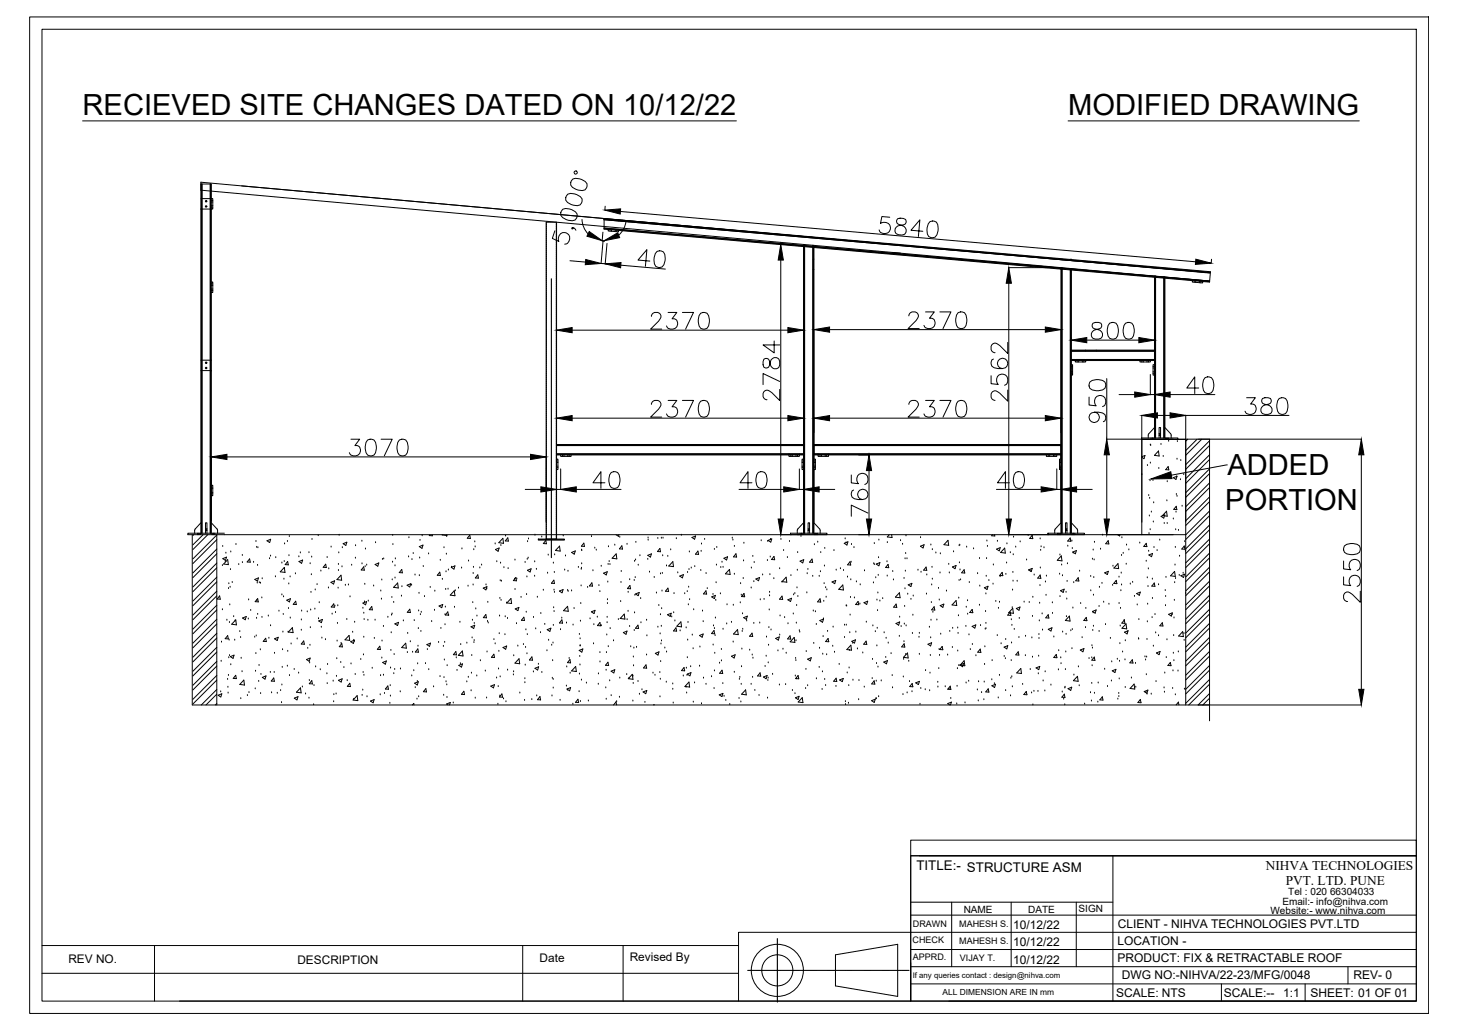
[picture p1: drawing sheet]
<svg xmlns="http://www.w3.org/2000/svg" width="841mm" height="594mm" viewBox="0 0 841 594" stroke-linecap="round" stroke-linejoin="round" font-family="sans-serif">
<!-- layer: 0 -->
<g fill="none" stroke="#000" stroke-width=".58">
<path d="M17 10h807v575h-807zM24 17h793v560h-793zM48 70h377M616 70h168M116 110l403 36M116 106h5M116 115v-10l582 52v6l-350-31v-6M116 106v202M121 106h1v9h1v6h-1M121 106v202M122 106v202M122 116h1"/>
<path d="M122 119h1M139 107l559 50M327 112a7 7 0 0 1 9 3 3 3 0 0 1-3 4 8 8 0 0 1-7-4v-1zM330 103a7 7 0 0 1 9 3 3 3 0 0 1-3 4 8 8 0 0 1-7-3v-2zM349 119v2M116 121v-6h6v6M116 121h6M116 121v187M122 121v187M320 133l-1 5 3 1a3 3 0 0 1 2-5 3 3 0 0 1 5 3 3 3 0 0 1-3 4M325 121a7 7 0 0 1 8 2 3 3 0 0 1-3 4 8 8 0 0 1-7-3l1-2zM330 131l1 1h-1a1.8 1.8 0 0 1 2 1"/>
<path d="M336 127l1 4 2 4M348 134l-1 5h1M348 139l-1 13h2l1-12M348 127l15 1M348 127l350 30M348 126l350 31M348 126l15 1M348 126v1M348 132l350 30M348 139h.1M351 132v1l6 1v-1M352 132v1"/>
<path d="M353 133h.1M355 133v1M356 133v1M356 132h-8l350 30M358 122l332 29M361 128l-1 4-3 4M513 125h-4l-1 4a3 3 0 0 1 5 0 3 3 0 0 1-1 5 3 3 0 0 1-5-1M518 126a1.9 1.9 0 0 0 0 3 4 4 0 0 1 5 5 3 3 0 0 1-4 2 3 3 0 0 1-3-4 4 4 0 0 1 5-2 1.9 1.9 0 0 0 1-3l-1-1zM532 133h-7l6-6-1 9M536 128a3 3 0 0 1 5 2 8 8 0 0 1-2 7 3 3 0 0 1-4-2 8 8 0 0 1 1-7zM329 150l9 1M358 153l26 2"/>
<path d="M375 151l-7-1 5-6-1 10M379 145a3 3 0 0 1 4 2 8 8 0 0 1-1 7 3 3 0 0 1-5-2 8 8 0 0 1 2-7zM450 141h6M450 150v149M463 141v167M464 141v167M469 141v167M469 142v166M470 142v166M515 146l183 16M582 154h23M612 149v1"/>
<path d="M612 154v154M613 149v1M613 154v154M617 149v1M617 155v153M618 155v153M618 149v1M666 159v94M667 159v94M671 160v93M672 160v93M699 150v2"/>
<path d="M122 163h1v6h-1M122 165h1M122 164h1M122 168h1M122 167h1M534 180h5l-3 4a3 3 0 0 1 3 3 3 3 0 0 1-4 3l-1-1-1-1M542 180h7l-5 10M582 163v136M688 162v1h6v-1M689 162v1M690 162v1M692 162v1"/>
<path d="M693 162v1M321 190v111M330 190h124M376 182l1-1 2-1a2.3 2.3 0 0 1 2 4l-6 6h7M385 180h5l-2 4a3 3 0 0 1 3 3 3 3 0 0 1-4 3l-2-1-1-1M394 180h6l-5 10M404 181a3 3 0 0 1 5 1 8 8 0 0 1-1 7 3 3 0 0 1-5-1 8 8 0 0 1 1-7zM447 197v7l-7-5h10M479 190h124M524 182l1-2h3a2.3 2.3 0 0 1 1 4l-5 6h6M553 180a3 3 0 0 1 4 2 8 8 0 0 1-1 7 3 3 0 0 1-4-1 8 8 0 0 1 1-8zM581 197v7l-4-5a3 3 0 0 0-4-1l-1 2v2l1 1h1"/>
<path d="M627 196h30M630 186a2.1 2.1 0 0 0 1 4 4 4 0 0 1 5 4 3 3 0 0 1-4 2 3 3 0 0 1-2-4 4 4 0 0 1 4-2 2.1 2.1 0 0 0 1-4h-1zM640 186a3 3 0 0 1 5 2 8 8 0 0 1-1 7 3 3 0 0 1-5-1 8 8 0 0 1 1-8zM649 186a3 3 0 0 1 5 2 8 8 0 0 1-1 7 3 3 0 0 1-5-1 8 8 0 0 1 1-8zM116 208h6M116 214h6M441 207a4 4 0 0 0 1 5 5 5 0 0 0 3-4 2.7 2.7 0 0 1 3-2 2.7 2.7 0 0 1 2 3v1a2.8 2.8 0 0 1-3 3 2.8 2.8 0 0 1-3-3v-2a1.9 1.9 0 0 0-3-1zM572 217v4l4 1a3 3 0 0 1 0-5 3 3 0 0 1 5 0 3 3 0 0 1-2 5M573 207a2.8 2.8 0 0 0-1 4 7 7 0 0 0 9 0 3 3 0 0 0-1-4 3 3 0 0 0-5 2 3 3 0 0 0 3 4M618 208h2v1h6v-1h40M618 210h1v6h-1M618 202h48"/>
<path d="M618 207h48M618 203h48M618 208h48M618 212h1M618 211h1M618 215h1M618 214h1M620 208h6M621 208v1M622 208v1M624 208v1M625 208v1"/>
<path d="M638 218v35h39M658 208v1h6v-1M659 208v1M662 208v1M664 216v12h2M665 212h1M665 211h1M665 215h1M665 214h1M666 210h-1v6h1M695 218a3 3 0 0 1 5 1 8 8 0 0 1-1 8 3 3 0 0 1-5-2 8 8 0 0 1 1-7zM376 233l1-2h2a2.4 2.4 0 0 1 2 4l-6 6h7"/>
<path d="M385 231h5l-2 4a3 3 0 0 1 3 3 3 3 0 0 1-4 3l-2-1-1-1M394 231h6l-5 10M404 231a3 3 0 0 1 5 2 8 8 0 0 1-1 7 3 3 0 0 1-5-1 8 8 0 0 1 1-8zM450 225v6l-5-5a2.9 2.9 0 0 0-4 0l-1 3 1 1 1 1M450 220l-10-5v7M524 233l1-2h3a2.4 2.4 0 0 1 1 4l-5 6h6M534 231h5l-3 4a3 3 0 0 1 3 3 3 3 0 0 1-4 3l-1-1-1-1M542 231h7l-5 10M553 231a3 3 0 0 1 4 2 8 8 0 0 1-1 7 3 3 0 0 1-4-1 8 8 0 0 1 1-8zM581 225v6l-4-4a3 3 0 0 0-4-1l-1 1v2l1 1 1 1M628 229v5h4a3 3 0 0 1 0-5 3 3 0 0 1 5 1 3 3 0 0 1-1 5M629 220a7 7 0 0 1 8 0 3 3 0 0 1-1 5 8 8 0 0 1-7-1l-1-1z"/>
<path d="M631 238a3 3 0 0 1 3 4 3 3 0 0 1-5 1 3 3 0 0 1 1-5 9 9 0 0 1 7 1 2.8 2.8 0 0 1-1 4M646 228h9M659 240v61M668 240h7M675 228h26M691 224h-6l4-7v10M719 229h5l-3 4a3 3 0 0 1 4 4 3 3 0 0 1-5 2h-1l-1-2M728 230a1.9 1.9 0 0 0 1 3 4 4 0 0 1 5 4 3 3 0 0 1-4 2 3 3 0 0 1-3-3 4 4 0 0 1 5-3 1.9 1.9 0 0 0 1-3l-2-1zM738 230a3 3 0 0 1 4 1 8 8 0 0 1 0 8 3 3 0 0 1-5-2 8 8 0 0 1 1-7zM744 240h-60v167M202 253h5l-2 4a3 3 0 0 1 3 4 3 3 0 0 1-4 2l-2-1v-1M212 254a3 3 0 0 1 5 1 8 8 0 0 1-1 7 3 3 0 0 1-5-1 8 8 0 0 1 1-7z"/>
<path d="M220 253h6l-4 10M230 254a3 3 0 0 1 5 1 8 8 0 0 1-1 7 3 3 0 0 1-5-1 8 8 0 0 1 1-7zM321 256h142M321 257h142M330 241h124M470 256h142M470 257h142M479 241h124M658 253h21h-21zM664 257h.1M664 253h.1M665 253h.1"/>
<path d="M666 253h.1M666 247l-4 3v3M666 253h18M669 253v-2v2M669 250v1zM669 247v3zM670 256h.1M672 247l3 3 1 3M672 253h.1M673 253h.1M674 253h.1M674 254h.1"/>
<path d="M679 255h.1M685 253l-1 1M691 253l-7 7M691 253h94M693 253l-9 10M698 254l-14 14M698 257l-14 14M122 280h1v6h-1M131 264h175M315 263v38M321 262h142h-2M321 265h1v6h-1"/>
<path d="M321 262h140M321 262h142M321 267h1M321 266h1M321 270h1M321 269h1M323 262v1h6v-1M323 270v12M324 262v1M325 262v1M327 262v1M328 262v1"/>
<path d="M349 278h-7l5-6v10M353 273a3 3 0 0 1 4 1 8 8 0 0 1-1 7 3 3 0 0 1-4-1 8 8 0 0 1 1-7zM434 278h-7l4-6v10M437 273a3 3 0 0 1 5 1 8 8 0 0 1-1 7 3 3 0 0 1-5-1 8 8 0 0 1 1-7zM455 262v1h6v-1M456 262v1M457 262v1M459 262v1M460 262v1M461 270v12M463 267h.1M463 266h.1"/>
<path d="M463 270h.1M463 269h.1M463 265v6M470 265v6M470 262h142M470 267h.1M470 266h.1M470 270h.1M470 269h.1M472 262v1h6v-1M472 262h140v3h-1v6h1M473 262v1"/>
<path d="M474 262v1M476 262v1M477 262v1M491 274v5h4a3 3 0 0 1 0-5 3 3 0 0 1 5 0 3 3 0 0 1-1 5M501 271v28M582 278h-7l5-6v10M586 273a3 3 0 0 1 4 1 8 8 0 0 1 0 7 3 3 0 0 1-5-1 8 8 0 0 1 1-7zM604 262v1h6v-1M605 262v1M606 262v1M608 262v1M609 262v1"/>
<path d="M610 270v12M611 267h1M611 266h1M611 270h1M611 269h1M612 262h-142h2M638 262v37M659 274h.1M660 263v2l-1-1M660 263h-1M662 269h.1M663 277h.1"/>
<path d="M664 267h.1M665 277h.1M668 260l1 3h-3zM668 270h.1M671 263h.1M673 278h.1M674 269v2h-2zM675 274h.1M677 276l2-1-1 2zM679 275h.1M679 265h.1M681 277h.1"/>
<path d="M681 266h.1M683 274h.1M698 262l-14 14M698 270l-14 14M698 279l-14 13M698 265l-14 14M698 273l-14 14M708 268l-32 6M785 262v136M122 282h1M122 281h1M122 285h1"/>
<path d="M122 284h1M303 282h9M321 282h2M332 282h26M426 282h26M461 282h2M473 282h9M492 283a2.8 2.8 0 0 0-1 2 2.8 2.8 0 0 0 2 3 7 7 0 0 0 7-1 3 3 0 0 0-1-5 3 3 0 0 0-4 2 3 3 0 0 0 2 4M501 296l-10-5v7M575 282h26M610 282h2M621 282h9"/>
<path d="M663 286h.1M663 298h.1M663 287h.1M664 295h.1M665 290h.1M670 298l2-1-1 2zM673 295v3l-2-1 2-2M673 289h.1M677 299h.1M678 295h.1M679 292l-2 2h2l-1-2M679 285h.1"/>
<path d="M679 286h.1M682 292h.1M698 295l-14 13h-576h21M698 287l-14 13M698 281l-14 14M698 289l-14 14M698 297l-14 14M111 308v99h674M112 308l-1 1M113 305l-1 3M114 308h.1M115 308h.1"/>
<path d="M116 308h.1M116 302l-3 3M117 308l-6 6M119 308v-2v2M119 305v1zM119 302v3zM120 308l-9 9M122 302l3 3M122 308h.1M123 308h.1M124 308h.1M125 309l-14 13"/>
<path d="M125 317l-14 13M125 311l-14 14M125 319l-14 14M125 308v99M125 305l1 3M128 315h.1M130 319h.1M133 318h.1M136 314h.1M148 312h.1M148 316h.1M149 316h.1"/>
<path d="M154 312l2-1v2l-2-1M164 314h.1M166 312h.1M167 309h.1M173 319h.1M178 319h.1M180 311h.1M184 309h.1M191 316h.1M195 319h.1M196 309h.1M197 316h.1"/>
<path d="M198 314l2-1-1 2zM205 315h.1M209 312h.1M211 317h.1M217 313h.1M227 309h.1M227 314h.1M236 310h.1M238 319h.1M242 315l2-1-1 2zM242 312h.1M244 309h.1"/>
<path d="M247 319h.1M248 308v1h1v-1M255 308l3 1M256 316h.1M257 320h.1M258 309h.1M258 308v1M266 317h.1M271 309v2l-1-1zM273 317h.1M274 313h.1M274 315h.1"/>
<path d="M286 314h.1M286 317l2-1-1 2zM289 315h.1M290 310v3h-2zM292 309h.1M293 310v2M293 310l-2 2h2M304 312h.1M305 311h.1M309 309h.1M313 310h.1M315 312v2l-2-1z"/>
<path d="M323 315v3l-3-1zM325 309h.1M330 319l2-1-1 2zM335 317h.1M336 318h.1M337 313v2h-2zM341 309h.1M343 316h.1M344 317h.1M351 315h.1M355 314h.1M355 308l2 1v-1"/>
<path d="M355 319l1 3h-3zM358 310h.1M359 315v2M359 315l-2 2h2M362 314h.1M367 313h.1M374 310h.1M374 312h.1M379 311h.1M381 316v2h-2zM381 310h.1M382 310h.1"/>
<path d="M387 317h.1M390 311h.1M393 309h.1M398 318h.1M399 310l2-1v2zM403 318v2h-2zM404 318h.1M405 314h.1M406 311h.1M412 317h.1M413 316h.1M422 310h.1"/>
<path d="M423 312h.1M424 315h.1M429 313h.1M439 312h.1M443 312h.1M443 312l2-1v2zM444 311h.1M450 311h.1M452 318h.1M455 312h.1M456 308h21h-21zM460 319h.1"/>
<path d="M460 305v3M460 309h.1M462 308h.1M462 309h.1M463 308h.1M463 302l-3 3M466 308v-2h1v2M466 305h1v1h-1zM466 302h1v3h-1zM470 302l3 3M470 314h.1M470 308h.1"/>
<path d="M471 308h.1M472 313h.1M473 305v3M473 319h.1M476 316h.1M481 318h.1M487 313h2v1zM488 311h.1M488 313h.1M491 314h.1M493 316h.1M504 314h.1"/>
<path d="M507 312h.1M512 313h.1M513 308l-1 2h3l-1-2M519 312h.1M521 314h.1M522 319h.1M523 309h.1M531 315l2-1-1 2zM531 310h.1M537 314h.1M538 317h.1M540 319h.1"/>
<path d="M542 319h.1M547 312v3l-2-1zM550 318h.1M553 315h.1M554 314h.1M558 316h.1M562 317h.1M569 312h.1M570 315h.1M573 308l-1 1h2v-1M575 317l2-1-1 2zM575 312h.1"/>
<path d="M580 316v3h-3zM581 314h.1M583 319h.1M584 320h.1M585 310h.1M586 316h.1M588 313h.1M593 309h.1M595 309l1 2h-2zM600 311h.1M600 317h.1M601 315h.1"/>
<path d="M602 316h.1M604 308h22h-22zM609 305l-1 3M610 308h.1M611 308h.1M612 308h.1M612 302l-3 3M615 308v-2v2M615 305v1zM615 302v3zM616 315h.1M617 310l1 2"/>
<path d="M617 310l-1 2h2M618 302l3 3M618 312h.1M618 308h.1M619 316h.1M619 308h.1M619 319h.1M620 308h.1M621 318h-2l1 1 1-1M621 305l1 3M631 317h.1M631 313h.1"/>
<path d="M635 317h.1M636 309h.1M639 312l1 2h-2zM645 308l1 1v-1M647 310h.1M648 319h.1M650 314h.1M651 317h.1M657 313h.1M659 308v-55h39v163M661 313l1 2h-2zM663 318h.1"/>
<path d="M663 308h.1M663 306h.1M665 301h.1M666 316h.1M667 318h.1M669 312h.1M672 302h.1M673 302h.1M678 316h.1M678 306h.1M680 306h.1M683 312h.1"/>
<path d="M684 317h-2l1-2v2M684 318h.1M698 303l-14 14M698 311l-14 14M698 319l-14 14M698 306l-14 13M698 314l-14 13M776 315a7 7 0 0 1 8 0 3 3 0 0 1-1 4 8 8 0 0 1-7 0l-1-2zM125 325l-14 14M125 333l-14 14M125 327l-14 14M125 336l-14 13"/>
<path d="M128 326h.1M129 322l2-1-1 2zM130 324h.1M131 323l1 3-3-1zM132 339h.1M132 337h.1M133 339h.1M133 329h.1M134 336h.1M138 326h.1M140 320h.1M140 325h.1"/>
<path d="M144 322v2h-1zM146 324h.1M147 334l2-1v2zM148 336h.1M149 326h.1M150 336h.1M151 334h.1M155 322h.1M156 321h.1M159 333h.1M159 322h.1M163 325h.1"/>
<path d="M164 334h.1M164 324h.1M164 327v3h-2zM166 324v2h-2zM167 337h.1M167 320h.1M167 333h.1M170 331h.1M172 321h.1M172 324l3-1-1 2zM179 325h.1M180 331h.1"/>
<path d="M180 321h.1M183 337h.1M185 329h.1M188 325v2h-2zM189 322h.1M189 339h.1M190 328h.1M191 336l2-1-1 2zM195 339h.1M195 326h.1M195 329h.1M197 332v3l-3-1z"/>
<path d="M197 327h.1M199 338h.1M201 337h.1M203 326h.1M205 322h.1M209 325h.1M210 327v2h-2zM210 337h.1M211 327h.1M212 326h.1M216 338h.1M219 325l-3 1 2 1v-2"/>
<path d="M220 335h.1M221 323h.1M221 322h.1M226 334h.1M226 324h.1M228 326h.1M228 333h.1M228 322h.1M229 336l1 3h-3zM232 328v2h-2zM232 338h.1M235 338l2-1-1 2z"/>
<path d="M236 321h.1M237 338h.1M238 323h.1M239 332h.1M242 332h.1M242 322h.1M244 327h.1M248 339h.1M254 330v2h-2zM254 323h.1M255 334h.1M257 340h.1"/>
<path d="M257 330h.1M258 340h.1M259 329h.1M260 327l2-1v2zM260 327h.1M264 339h.1M266 328h.1M270 338h.1M270 324h.1M273 337h.1M273 331h.1M273 327h.1"/>
<path d="M276 332v1h-2zM277 328h.1M278 326h.1M279 339l2-1-1 2zM280 337h.1M281 340h.1M287 324h.1M289 335h.1M289 325h.1M291 327h.1M293 328h.1M297 334h.1"/>
<path d="M297 323h.1M298 333v2h-2zM298 334h.1M303 324h.1M304 333h.1M304 323h.1M304 329l2-1v2zM305 322h.1M308 332h.1M308 324h.1M309 328h.1M316 331h.1"/>
<path d="M316 320h.1M319 325h.1M319 335l1 2-2-1zM320 330h.1M320 320h.1M326 329h.1M326 321h.1M328 329h.1M334 327h.1M335 338h.1M335 328h.1M336 325h.1"/>
<path d="M339 339h.1M341 336l1 2h-2zM342 329h.1M345 338h.1M347 327h.1M348 331l2-1v2zM351 336h.1M351 326h.1M351 324h.1M352 326h.1M358 336h.1M358 330h.1"/>
<path d="M363 334h.1M363 338l1 2-2-1zM366 335h.1M366 324h.1M366 333h.1M367 323h.1M368 326h.1M369 321h.1M374 320l2-1-1 2zM374 323h.1M375 330h.1M377 333h.1"/>
<path d="M381 331h.1M382 331h.1M382 321h.1M384 326h.1M385 321h.1M385 339l-1 2h2l-1-2M388 324v3l-2-1zM391 330h.1M392 332l2-1v2zM397 330h.1M397 339h.1M397 329h.1"/>
<path d="M399 328h.1M401 327h.1M404 329h.1M407 331h.1M408 340h.1M413 336h.1M413 326h.1M416 327h.1M416 324h.1M417 327h.1M420 321l-2 1 1 1 1-2M421 328v3h-3z"/>
<path d="M424 331h.1M425 321h-2l2-2v2M427 337h.1M429 334h.1M429 324h.1M433 339h.1M433 328h.1M434 321h.1M435 335h.1M435 324h.1M438 333l-2 1 2 1v-2M440 332h.1"/>
<path d="M443 323h.1M444 331h.1M444 321h.1M446 334h.1M446 321l1 2h-2zM450 328h.1M451 336h.1M453 333l1 3-3-1zM454 322h.1M456 332h.1M460 339h.1M460 329h.1"/>
<path d="M462 324l2-1-1 2zM466 331h.1M466 328h.1M468 322l1 2h-2zM469 332h.1M473 332h.1M473 330h.1M475 337h.1M476 326h.1M476 339h.1M480 336l2-1-1 2zM482 329h.1"/>
<path d="M485 328h.1M487 329h.1M489 333h.1M491 326h-2l1-2 1 2M491 334h.1M491 324h.1M494 336h.1M496 337h.1M499 329h.1M504 336h.1M504 325h.1M504 326h.1"/>
<path d="M505 333h.1M505 325l3-1-1 2zM507 332h.1M507 322h.1M512 324h.1M512 332h.1M512 326l1 1h-2zM515 330h.1M515 334h.1M521 334h.1M522 340h.1M522 322h.1"/>
<path d="M522 329h.1M523 322h.1M524 337l2-1-1 2zM530 329h.1M531 330h.1M534 327l1 2h-2zM535 332h.1M537 337h.1M538 327h.1M538 334h.1M541 339h.1M542 330h.1"/>
<path d="M547 326h.1M548 330h.1M549 327l2-1v2zM553 335h.1M553 325h.1M554 329h.1M554 334h.1M556 329l1 2-2-1zM559 336h.1M564 331h.1M565 322h.1M565 338h.1"/>
<path d="M568 339l2-1-1 2zM569 332h.1M569 322h.1M570 335h.1M573 337h.1M573 326h.1M577 333h.1M578 330v2h-1zM580 331h.1M581 325h.1M584 330h.1M584 335h.1"/>
<path d="M587 335h.1M592 323h.1M593 329l2-1v2l-2-1M595 329h.1M597 332h.1M600 338h.1M600 332v2l-1-1zM600 328h.1M603 336h.1M604 332h.1M611 331h.1M611 320h.1"/>
<path d="M612 326h.1M613 323h-3l2-2 1 3M613 332h.1M616 335h.1M616 325h.1M619 336h.1M622 333v2h-1zM623 329h.1M629 332h.1M630 323h.1M631 333h.1M631 323h.1"/>
<path d="M634 339h.1M636 336h.1M637 330h2v1zM642 338h.1M642 327h.1M644 335l-2 2h2v-2M645 325v3h-2zM645 333h.1M647 331h.1M647 320h.1M647 337h.1M650 325h.1"/>
<path d="M652 337h.1M653 336h.1M661 324h.1M662 333h.1M662 338h.1M662 328h.1M663 320l2-1-1 2zM665 334h.1M666 336v2h-2zM668 337h.1M673 333h.1M678 330v2h-3z"/>
<path d="M678 336h.1M678 326h.1M678 334h.1M680 332h.1M680 321h.1M681 332l2-1v2zM682 331h.1M698 327l-14 14M698 335l-14 14M698 322l-14 13M698 330l-14 14M698 338l-14 14"/>
<path d="M775 333v4l4 1a3 3 0 0 1 0-5 3 3 0 0 1 5 0 3 3 0 0 1-1 5M775 324v4l4 1a3 3 0 0 1 0-6 3 3 0 0 1 5 1 3 3 0 0 1-1 5M125 341l-14 14M125 349l-14 14M125 357l-14 14M125 344l-14 13M125 352l-14 14M125 360l-14 14M127 344v2l-2-1 2-1M128 352h.1M131 358h.1M132 359h.1"/>
<path d="M133 349h.1M135 356h.1M136 358h.1M136 358v2h-2zM140 356h2l-1 1zM143 357h.1M143 346h.1M145 352h.1M148 357h.1M148 346h.1M149 354h.1M149 345v2h-2z"/>
<path d="M151 345h.1M151 356h.1M155 355h.1M161 352h.1M163 343h.1M163 354h.1M164 344h.1M166 351h.1M167 356h.1M168 345l-3 1 2 1 1-2M171 347v2h-2zM174 358h.1"/>
<path d="M174 352h.1M177 353h.1M179 352h.1M179 342h.1M182 351h.1M182 340h.1M184 357h.1M184 358l2-1-1 2zM184 348h.1M192 354h.1M193 348l-2 2h2l-1-2M193 350h.1"/>
<path d="M194 353h.1M195 360h.1M195 349h.1M200 357h.1M202 344h.1M205 359h.1M209 351h.1M209 348l2-1v2zM210 354h.1M210 357h.1M210 347h.1M212 358h.1"/>
<path d="M212 347h.1M214 350l1 2h-2zM216 358h.1M220 341h.1M220 346h.1M224 356h.1M226 355h.1M226 345h.1M226 354h.1M227 347h.1M230 359l-2 1 1 1 1-2M232 344h.1"/>
<path d="M233 358h.1M236 351l1 2h-2zM239 358h.1M241 352h.1M242 342h.1M242 355h.1M243 353h.1M245 344h.1M249 359h.1M251 352h.1M251 341h.1M253 350l2-1v2z"/>
<path d="M257 355h.1M257 350h.1M258 353l1 2M258 353l-1 2h2M259 355h.1M262 341v3l-2-1zM262 350h.1M263 341h.1M265 359h.1M273 358h.1M273 348h.1M274 360h.1"/>
<path d="M274 351h.1M275 355h.1M280 354l1 2h-2zM281 358h.1M281 347h.1M282 359h.1M288 355h.1M288 345h.1M289 346h.1M291 356h.1M292 348h.1M293 357h.1"/>
<path d="M295 345v3h-3zM297 340h.1M297 351l2-1v2zM298 360h.1M301 345h.1M302 356l1 2h-2zM304 353h.1M304 343h.1M308 356h.1M310 344h.1M312 354h.1M313 340h.1"/>
<path d="M319 351h.1M320 340h.1M320 353h.1M320 342h.1M323 341l2-1-1 2-1-1M324 357h.1M325 359h-2l1-1v1M327 359h.1M327 350l1 3-3-1zM327 341h.1M328 341h.1M330 341h.1"/>
<path d="M331 351h.1M335 358h.1M335 348h.1M340 357h.1M341 353l2-1v2zM345 356h.1M346 341h.1M346 359v2h-1zM350 359h.1M350 356h.1M350 348h.1M350 346h.1"/>
<path d="M357 357h.1M358 347h.1M360 354v3h-2zM362 357h.1M362 353h.1M362 342h.1M366 353h.1M366 343h.1M367 343l2-1-1 2zM370 345h.1M370 359h.1M373 358h.1"/>
<path d="M379 342h.1M380 349h.1M381 355h.1M382 351h.1M382 341h.1M387 354l-2 1 2 1v-2M387 356h.1M389 353h.1M389 342h.1M389 358h.1M393 359v3l-3-1zM395 342h.1"/>
<path d="M396 341h.1M397 359h.1M397 349h.1M398 346h.1M400 352h.1M405 352h.1M406 359h.1M407 341l1 2h-2zM411 344l2-1-1 2zM411 343h.1M413 356h.1M413 346h.1"/>
<path d="M416 343h.1M419 360h.1M419 349h.1M422 359h.1M423 349h.1M427 348h.1M428 343h.1M428 354h.1M429 344h.1M429 342l1 2h-2zM431 358h.1M431 355l-2 1 2 1v-2"/>
<path d="M435 360h.1M438 359h.1M439 346h.1M441 346h.1M444 352h.1M444 342h.1M444 344h.1M450 355h.1M451 344v2M451 344l-1 2h2M453 356h.1M454 346l3-1-1 2z"/>
<path d="M455 360h.1M458 354h.1M458 343h.1M458 342h.1M459 359h.1M460 349h.1M460 344h.1M465 342h.1M469 352h.1M470 353h.1M473 358l2-1-1 2zM473 345v2h-1z"/>
<path d="M475 357h.1M475 347h.1M477 344h.1M477 340h.1M487 340h-3l2-3 1 3M488 349h.1M488 350h.1M490 355h.1M491 345h.1M493 345h.1M495 347v2h-1zM496 348h.1"/>
<path d="M498 348l3-1-1 2zM500 359h.1M506 346h.1M506 352h.1M506 342h.1M508 347h.1M509 345h.1M517 360l2-1-1 2zM517 348v2M517 348l-2 2h2M519 342v3l-3-1zM519 356h.1"/>
<path d="M522 360h.1M522 350h.1M524 343h.1M525 346h.1M527 355h.1M527 344h.1M534 343h.1M537 358h.1M537 348h.1M538 353h.1M539 350v2h-2zM540 358h.1"/>
<path d="M542 346h.1M542 349l2-1v2zM546 341h.1M551 346l1 3h-3l3-3M553 355h.1M553 345h.1M557 350h.1M558 346h.1M558 354h.1M561 351l-2 2h2v-1M565 349h.1M569 353h.1"/>
<path d="M569 343h.1M569 360h.1M574 347h.1M576 351h.1M577 347h.1M583 355h-2l2-2v2M583 357h.1M584 351h.1M584 340h.1M584 351l1 3-3-1zM586 351l2-1v2zM588 357h.1"/>
<path d="M591 347h.1M594 348h.1M596 356h.1M596 344h.1M600 358h.1M600 348h.1M601 354h.1M603 343h.1M605 355v1h-2zM607 348h.1M607 354h.1M611 344h.1"/>
<path d="M612 341l2-1-1 2zM615 342h.1M615 356h.1M615 346h.1M617 355v3h-2zM619 351h.1M623 348h.1M626 351h.1M627 356v2h-2zM629 341h.1M631 353h.1M631 343h.1"/>
<path d="M632 352l-2 1 2 1v-2M634 350h.1M637 347h.1M640 349h.1M646 348h.1M646 351h.1M647 341h.1M648 358h.1M649 358v2l-2-1zM650 360v3l-3-1zM654 344h.1M656 349h.1"/>
<path d="M657 357h.1M658 341l-2 1 1 1 1-1M662 359h.1M662 348h.1M665 356h.1M665 345h.1M666 354h.1M670 359l1 2h-2zM672 341h.1M672 349h.1M672 344h.1M674 354l2-1v2z"/>
<path d="M676 355h.1M677 356h.1M677 346h.1M684 342h.1M698 343l-14 14M698 351l-14 14M698 360l-14 13M698 346l-14 14M698 354l-14 14M785 341v6l-5-4a2.9 2.9 0 0 0-4-1l-1 3 1 1 1 1M125 365l-14 14M125 373l-14 14"/>
<path d="M125 368l-14 14M125 376l-14 14M128 370h.1M131 367l1 2-2-1zM132 379h.1M132 369h.1M132 378h.1M133 379l2-1-1 2zM135 369h.1M138 364h.1M139 368h.1M139 380h.1"/>
<path d="M147 368h.1M148 377h.1M148 367h.1M150 375h.1M153 368l1 2h-2zM155 368h.1M156 361h.1M158 377h.1M158 368h2v1zM163 375h.1M163 365h.1M166 376h.1"/>
<path d="M166 365h.1M168 371h.1M169 362v3h-3zM171 369h.1M174 363h.1M175 370l1 2-2-1zM178 374h.1M179 372h.1M179 362h.1M185 362h.1M186 368h.1M188 369h.1"/>
<path d="M194 380h.1M194 370h.1M197 371h.1M197 371l1 2h-2zM201 366l1 3h-3zM202 370l2-1v2zM203 365h.1M204 369h.1M204 370h.1M210 378h.1M210 368h.1M216 368h.1"/>
<path d="M219 373v2h-1zM220 380h.1M220 370h.1M221 361h.1M225 375h.1M226 365h.1M227 378h.1M232 373l2 1v-3l-2 3M235 376h.1M235 365h.1M237 370h.1M238 376h.1"/>
<path d="M241 374v2h-1zM241 373h.1M241 363h.1M243 364h.1M246 372l2-1v2zM247 375h.1M253 371h.1M254 362h.1M256 373h.1M257 370h.1M257 360h.1M263 376v2h-1z"/>
<path d="M263 379h.1M266 372h.1M267 375l-3 3h3v-3M269 371h.1M272 361h2l-1 1h-1M272 378h.1M272 368h.1M273 371h.1M274 369h.1M281 376h.1M285 377v2h-2zM285 369h.1"/>
<path d="M286 371h.1M288 376h.1M288 365h.1M290 373h2v1zM291 366h.1M296 378h.1M299 373h.1M299 380l1 3-3-1zM302 372h.1M303 373h.1M303 363h.1M304 377h.1"/>
<path d="M304 366h.1M307 379v2h-2zM309 363h.1M312 365h.1M314 360h.1M316 375h.1M316 363l2-1-1 2zM316 369h.1M318 372h.1M319 371h.1M319 361h.1M323 363h.1"/>
<path d="M328 380h.1M331 361h.1M334 375l2-1v2zM334 366h.1M334 379h.1M335 373h.1M335 368h.1M335 372h.1M342 371h.1M343 360h.1M346 376h.1M347 361h.1"/>
<path d="M350 376h.1M350 366h.1M351 373h.1M352 363h.1M354 370h.1M360 365l2-1-1 2zM363 361h.1M364 373h.1M365 379h.1M366 374h.1M366 364h.1M367 373h.1"/>
<path d="M368 361v1h-1zM373 378h.1M373 367h.1M378 377l2-1v2zM379 362h.1M381 366h.1M381 371h.1M381 361h.1M382 370h.1M383 374h.1M384 376h.1M390 364h-1l1-2v2"/>
<path d="M392 364h.1M396 362h.1M396 379h.1M397 369h.1M399 366h.1M400 374h.1M403 367l3-1-1 2zM404 373h.1M411 372h.1M412 361h.1M412 364v2l-2-1zM412 363h.1"/>
<path d="M412 377h.1M412 367h.1M416 375h.1M417 363h.1M422 378h2l-1 2-1-1M423 370h.1M425 363l1 3h-3zM428 374h.1M428 364h.1M428 363h.1M432 375h.1M434 378h.1"/>
<path d="M434 367h-2l2-2v2M434 380h.1M442 378h.1M442 367h.1M443 372h.1M444 362h.1M445 363h.1M447 368l3-1-1 2zM449 375h.1M450 366h.1M452 374h.1M453 377h.1"/>
<path d="M456 367v2l-2-1zM458 368l1 3-3-1zM459 380h.1M459 370h.1M461 364h.1M461 365h.1M465 376h.1M469 371h.1M471 360h.1M473 374h.1M475 377h.1M475 367h.1"/>
<path d="M477 378h.1M477 364h.1M478 368v2h-2zM480 373h.1M481 362h.1M481 376h.1M487 368h.1M487 361h.1M488 361h.1M490 375h.1M490 365h.1M491 372v3h-3z"/>
<path d="M491 370l2-1v2zM492 371h.1M494 365h.1M495 374h.1M498 377h.1M500 370v2h-2zM503 361h.1M505 364h.1M506 373h.1M506 362h.1M510 365h.1M511 379h.1"/>
<path d="M511 368h.1M512 371h.1M514 377h.1M519 367h.1M520 361h.1M521 370h.1M522 371v2h-2zM522 377h.1M523 361h.1M523 377l1 3-3-1zM526 365h.1M530 368h.1"/>
<path d="M530 365h.1M530 377h.1M535 372l2-1v2zM536 362h.1M537 378h.1M537 368h.1M542 375h.1M542 378h.1M543 366h.1M543 373l1 2h-2zM547 378h.1M548 364h.1"/>
<path d="M549 373h.1M550 362h.1M552 362h.1M552 375h.1M553 365h.1M557 361h.1M559 366h.1M560 375h.1M561 361l2-1-1 2zM561 372h.1M563 378h.1M565 374l1 2h-2z"/>
<path d="M566 361h.1M568 373h.1M568 363h.1M569 363h.1M575 367h.1M577 371h.1M579 373l2-1v2zM579 379h.1M580 380h.1M580 369h.1M583 371h.1M584 361h.1"/>
<path d="M585 363h.1M586 378l1-2 1 2h-2M588 368h.1M591 378h.1M592 367h.1M595 368h.1M596 379h.1M599 378h.1M599 366h.1M599 368h.1M601 363h.1M607 362l-2 1 1 1 1-2"/>
<path d="M608 367h.1M609 377l-1 2h2l-1-2M611 375h.1M612 379h.1M613 365h.1M615 376h.1M615 366h.1M618 364h.1M618 374h.1M619 363h.1M623 375l2-1v2zM624 368h.1"/>
<path d="M626 362h.1M628 380h.1M630 379h.1M630 372h.1M630 374h.1M630 364h.1M631 361h.1M634 364h.1M638 360h.1M641 368h.1M646 371h.1M646 361h.1"/>
<path d="M648 376h.1M649 365l2-1-1 2zM649 370h.1M650 365h.1M657 368h.1M657 369h.1M660 379h.1M661 379h.1M662 369h.1M665 373h.1M667 365h.1M667 377l2-1v2z"/>
<path d="M668 367h.1M673 379h.1M673 369h.1M677 377h.1M677 367h.1M680 376h.1M682 364l1 3h-3zM683 365h.1M683 369h.1M698 368l-14 13M698 376l-14 13M698 362l-14 14"/>
<path d="M698 370l-14 14M698 378l-14 14M125 381l-14 14M125 390l-14 13M125 398l-9 9M125 384l-14 14M125 392l-14 14M127 399h.1M128 381h.1M131 392h.1M131 396h.1M132 400h.1"/>
<path d="M132 390h.1M133 383h.1M136 389l-1 2h1v-1M140 387h.1M141 392v3h-3zM144 399h.1M147 397h.1M147 387h.1M149 393h.1M149 384h.1M151 389h.1M151 391l2-1v2z"/>
<path d="M156 388h.1M157 400h.1M158 391v2M158 391l-2 2h2M158 388h.1M160 400h.1M162 398h.1M163 395h.1M163 385h.1M166 384h.1M167 390h.1M170 386h.1"/>
<path d="M172 388h.1M173 397l1 3-3-1zM174 396h.1M177 380h2l-1 1zM178 393h.1M179 382h.1M180 393v1h-2zM181 395h.1M182 385h.1M185 386h.1M189 389h.1M189 394h.1"/>
<path d="M189 383h.1M192 393h.1M194 390h.1M195 392h2v1zM197 382h.1M198 385h.1M200 393h.1M202 394l-2 2h2v-2M202 383h.1M205 389h.1M208 380h.1M209 398h.1"/>
<path d="M209 388h.1M210 389h.1M215 385h.1M220 390h.1M221 382l2-1-1 2zM221 389h.1M222 400h.1M224 396v2M224 396l-2 1 2 1M225 395h.1M225 385h.1M227 389h.1"/>
<path d="M228 386h.1M231 399h.1M231 386h.1M238 390h.1M239 387h.1M240 397h.1M241 393h.1M241 383h.1M241 393l-2 1 2 1v-2M245 383h.1M246 397v2h-2zM247 386h.1"/>
<path d="M250 396h.1M254 390h.1M256 391h.1M256 381h.1M257 393h.1M258 395h.1M258 384h.1M264 387h.1M265 384l2-1-1 2zM266 383h.1M268 399v2l-2-1zM269 393h.1"/>
<path d="M270 391h.1M272 398h.1M272 388h.1M275 390h.1M277 381h.1M280 387h.1M283 396l2-1v2zM286 391h.1M287 396h.1M288 386h.1M289 390h.1M293 387h.1"/>
<path d="M296 389h.1M296 387h.1M300 400h.1M303 391h.1M303 394h.1M303 384h.1M308 388h.1M309 385h2l-1 1zM311 383h.1M313 388h.1M319 391h.1M319 381h.1"/>
<path d="M319 392h.1M319 397h.1M327 396h.1M327 385h.1M327 397h2v1zM327 398h.1M329 380v2h-2zM329 388h.1M332 384v3h-2zM334 399h.1M334 389h.1M335 384h.1"/>
<path d="M335 392h.1M338 394h.1M345 395h.1M345 389h.1M346 382h.1M349 397h.1M350 387h.1M351 382l-2 2h2v-2M352 393h.1M353 387l2-1-1 2zM358 391h.1M362 389h.1"/>
<path d="M363 391h.1M365 389v3l-3-1zM365 390h.1M365 394h.1M365 384h.1M368 393h.1M370 398h.1M371 399l2-1-1 2-1-1M373 383v2h-2zM377 388h.1M378 389h.1M381 388h.1"/>
<path d="M381 392h.1M381 382h.1M384 393h.1M388 394h.1M388 398h.1M394 390h.1M395 385v2h-2zM396 396h.1M396 385h.1M396 400h.1M396 390h.1M396 389l3-1-1 2z"/>
<path d="M397 393l1 3h-3zM398 385h.1M401 394h.1M404 384h.1M406 391h.1M407 395h.1M410 390h.1M412 397h.1M412 387h.1M415 383h.1M416 381h.1M416 387l1 1"/>
<path d="M417 387l-2 1h2M417 394h.1M424 388h.1M426 392h.1M427 391h.1M428 395h.1M428 385h.1M430 398v3l-2-1 2-2M433 395h.1M434 391h.1M435 398h.1M438 388l1 2h-2z"/>
<path d="M441 384h.1M443 390h-3l2 1v-1M443 392h.1M443 391h.1M443 382h.1M446 389h.1M450 395h.1M453 395h.1M457 398h.1M459 390h.1M459 381h.1M459 392h.1"/>
<path d="M460 390l1 2-2-1zM465 397h.1M465 386h.1M466 380l2-1-1 2zM466 395h.1M471 392h.1M473 385h.1M474 398h.1M474 387h.1M476 392h.1M476 395h.1M482 396h.1"/>
<path d="M483 393h-2l1-2 1 2M484 383h.1M484 392l2-1v2zM489 388h.1M490 395h.1M490 385h.1M492 392h.1M495 393h.1M499 396h.1M503 391h.1M503 380h.1M504 393l1 2-2-1z"/>
<path d="M505 393h.1M506 383h.1M506 385h.1M508 393h.1M510 382l2-1-1 2zM515 390h.1M515 397h.1M521 390h.1M521 380h.1M523 400h.1M524 381h.1M525 393h.1"/>
<path d="M526 399h.1M526 394l1 2h-2zM528 394l2-1v2zM531 397h.1M534 398h.1M534 387h.1M536 398h.1M536 388h.1M541 394h.1M541 396h.1M542 386h.1M545 396h.1"/>
<path d="M547 398h.1M549 398h-2l1-2v2M552 396h.1M552 386h.1M553 384h.1M556 383l-2 1M556 383l-1 2-1-1M556 381l1 3h-3zM557 394h.1M559 393h.1M564 398h.1M564 393h.1"/>
<path d="M566 399h.1M568 393h.1M568 383h.1M570 397v2h-1zM572 392h.1M572 396l2-1v2zM572 381h.1M574 394h.1M577 390h.1M580 398h.1M583 391h.1M583 381h.1"/>
<path d="M584 390h.1M584 396h.1M586 388h3v-2l-2 2M590 395h.1M592 399v2h-1zM594 386h.1M595 400h.1M596 399h.1M598 385l2-1-1 2zM599 399h.1M599 389h.1M602 393h.1"/>
<path d="M603 399h.1M603 387h.1M606 395h.1M611 386h.1M612 383h.1M613 399h.1M614 397h.1M614 396h.1M615 386h.1M616 397l2-1v2zM619 389h.1M622 390v3h-3z"/>
<path d="M622 385h.1M623 396h.1M629 400h.1M630 394h.1M630 384h.1M631 400h.1M632 381h-2l1-2 1 2M633 394h.1M637 386h.1M639 396h.1M641 393h.1M641 382h.1"/>
<path d="M644 386l-2 1 1 1 1-2M645 380h.1M645 400h.1M646 392h.1M646 381h.1M649 381h.1M649 397h.1M653 391h.1M653 381l1 1h-2zM654 395l1 2h-3zM655 383h.1M655 396h.1"/>
<path d="M660 399l2-1v2zM661 381h.1M661 399h.1M661 389h.1M667 393h.1M671 397h.1M672 399h.1M672 388h.1M675 382l-1 2h1v-2M676 397h.1M677 387h.1M677 381h.1"/>
<path d="M680 387h.1M683 398h.1M698 384l-14 14M698 392l-14 14M698 387l-14 13M698 395l-12 12M125 406l-1 1M125 400l-6 7M126 401l2-1-1 2zM139 403h.1M143 401h.1M150 400h.1"/>
<path d="M162 405h.1M170 403l2-1-1 2zM176 400h.1M178 403h.1M181 406h.1M192 405h.1M193 401h.1M194 400h.1M204 403h.1M206 401v3h-2zM209 401h.1M212 402h.1"/>
<path d="M216 403l-2 1 1 1 1-1M219 401h.1M225 406h.1M225 401h.1M238 407l1-1v1M241 403h.1M242 402h.1M256 401h.1M258 402h.1M258 407v-1l2-1-1 2M261 405h.1M274 403h.1"/>
<path d="M281 403h.1M287 406h.1M288 401h.1M290 402h-2l2-2v2M290 403h.1M292 405h.1M303 404h.1M307 403h.1M310 401h.1M311 402l1 2h-2zM318 401h.1M323 404h.1"/>
<path d="M330 406h.1M333 403l1 2h-2zM335 405h.1M339 404h.1M350 403h.1M353 401h.1M354 407l1-2 1 2M356 405h.1M357 402h.1M365 404h.1M369 400h.1M372 405h.1"/>
<path d="M377 407h.1M381 402h.1M388 406h.1M400 405h.1M405 406h.1M415 401l2-1-1 2zM418 402h.1M419 404h.1M421 406h.1M426 403h.1M427 405h.1M438 401h.1"/>
<path d="M443 403h.1M459 400h.1M459 402h2l-1 1zM460 405h3v-3l-3 3M488 405h.1M488 406h.1M489 406h.1M495 404h.1M503 404l2-1-1 2zM505 403h.1M507 402h.1M521 401h.1"/>
<path d="M531 406h.1M548 407l-1-1 2-1-1 2M548 403h.1M552 406h.1M557 405h.1M564 404h.1M568 404h.1M576 403h.1M583 401h.1M596 407h.1M614 403h.1M614 400v2h-1z"/>
<path d="M614 407h.1M626 406h.1M630 404h.1M633 405h.1M636 402v2h-2zM645 403h.1M645 402h.1M658 403v2h-2zM662 400h.1M664 400h.1M678 401h.1M678 407l2-2v2"/>
<path d="M698 400l-7 7M698 403l-4 4M525 485h292v9h-292zM525 494h292v83h-292zM525 494v83h-99M530 494h287M642 494v83M525 528h292M525 520h117M549 520v38M583 520v38M621 520v38"/>
<path d="M817 538h-391v39h-322M24 545h402M89 545v32M302 545v32M359 545v32M431 560h93M448 541v37M482 551l36-6v30l-36-6zM525 558h292M525 548h292M778 558v9M24 561h402"/>
<path d="M525 567h292M547 577h270M705 567v10M753 567v10"/>
<circle cx="332" cy="100" r=".9"/>
<circle cx="119" cy="119" r=".4"/>
<circle cx="119" cy="116" r=".4"/>
<circle cx="119" cy="209" r=".4"/>
<circle cx="119" cy="212" r=".4"/>
<circle cx="448" cy="560" r="15"/>
<circle cx="448" cy="560" r="9"/>
</g>
<g fill="#000" stroke="#000" stroke-width=".58">
<path d="M340 134l7 5-8-3zM348 139l8-5 1 3zM349 121l9-1v3zM338 150l9 2-9 1zM349 152l9-1v3zM450 141l2 9h-3zM690 149l9 3h-9zM582 154l1 9h-3zM321 190l9-1v3zM454 189l9 1-9 2zM470 190l9-1v3zM603 189l9 1-9 2z"/>
<path d="M618 196l9-1v3zM657 195l9 1-9 2zM321 241l9-1v3zM454 240l9 1-9 2zM470 241l9-1v3zM603 240l9 1-9 2zM655 226l9 2-9 1zM659 240l9-2v3zM675 238l9 2-9 1zM666 228l9-2v3zM122 264l9-2v3zM306 262l9 2-9 1z"/>
<path d="M501 262l2 9h-3zM638 253l2 9h-3zM664 276l11-4 1 4zM785 253l2 9h-3zM312 281l9 1-9 2zM323 282l9-1v3zM449 299h3l-2 9zM452 281l9 1-9 2zM463 282l10-1v3zM500 299h3l-2 9zM580 299h3l-1 9zM601 281l9 1-9 2z"/>
<path d="M612 282l9-1v3zM637 299h3l-2 9zM784 398h3l-2 9z"/>
</g>
<!-- layer: LARGE FACE -->
<path d="M311 311h15v1h-15z" fill="none" stroke="#000" stroke-width=".58"/>
<!-- layer: border -->
<g fill="none" stroke="#000" stroke-width=".58">
<path d="M315 128h6v183h-6zM315 128v1M315 129v1M315 130v1M315 132h.1M315 133h.1M315 134v1M315 135v1M315 136v1M315 137v1M315 138v1M315 140h.1"/>
<path d="M321 128v1M321 129v1M321 130v1M321 132h.1M321 133h.1M321 134v1M321 135v1M321 136v1M321 137v1M321 138v1M321 140h.1M315 141h.1"/>
<path d="M315 142v1M315 143v1M315 144v1M315 145v1M315 146v1M315 148h.1M315 149h.1M315 150v1M315 151v1M315 152v1M315 153v1M315 154v1"/>
<path d="M315 156h.1M315 157h.1M315 158v1M315 159v1M321 141h.1M321 142v1M321 143v1M321 144v1M321 145v1M321 146v1M321 148h.1M321 149h.1"/>
<path d="M321 150v1M321 151v1M321 152v1M321 153v1M321 154v1M321 156h.1M321 157h.1M321 158v1M321 159v1M315 160v1M315 161v1M315 162v1"/>
<path d="M315 164h.1M315 165v1M315 166v1M315 167v1M315 168v1M315 169v1M315 170v1M315 172h.1M315 173v1M315 174v1M315 175v1M315 176v1"/>
<path d="M315 177v1M315 178v1M315 180h.1M321 160v1M321 161v1M321 162v1M321 164h.1M321 165v1M321 166v1M321 167v1M321 168v1M321 169v1"/>
<path d="M321 170v1M321 172h.1M321 173v1M321 174v1M321 175v1M321 176v1M321 177v1M321 178v1M321 180h.1M315 181v1M315 182v1M315 183v1"/>
<path d="M315 184v1M315 185v1M315 187h.1M315 188h.1M315 189v1M315 190v1M315 191v1M315 192v1M315 193v1M315 195h.1M315 196h.1M315 197v1"/>
<path d="M315 198v1M315 199v1M321 181v1M321 182v1M321 183v1M321 184v1M321 185v1M321 187h.1M321 188h.1M321 189v1M321 190v1M321 191v1"/>
<path d="M321 192v1M321 193v1M321 195h.1M321 196h.1M321 197v1M321 198v1M321 199v1M315 200v1M315 201v1M315 203h.1M315 204h.1M315 205v1"/>
<path d="M315 206v1M315 207v1M315 208v1M315 209v1M315 211h.1M315 212h.1M315 213v1M315 214v1M315 215v1M315 216v1M315 217v1M315 219h.1"/>
<path d="M315 220h.1M321 200v1M321 201v1M321 203h.1M321 204h.1M321 205v1M321 206v1M321 207v1M321 208v1M321 209v1M321 211h.1M321 212h.1"/>
<path d="M321 213v1M321 214v1M321 215v1M321 216v1M321 217v1M321 219h.1M321 220h.1M315 221v1M315 222v1M315 223v1M315 224v1M315 225v1"/>
<path d="M315 227h.1M315 228v1M315 229v1M315 230v1M315 231v1M315 232v1M315 233v1M315 235h.1M315 236v1M315 237v1M315 238v1M315 239v1"/>
<path d="M321 221v1M321 222v1M321 223v1M321 224v1M321 225v1M321 227h.1M321 228v1M321 229v1M321 230v1M321 231v1M321 232v1M321 233v1"/>
<path d="M321 235h.1M321 236v1M321 237v1M321 238v1M321 239v1M315 240v1M315 241v1M315 243h.1M315 244v1M315 245v1M315 246v1M315 247v1"/>
<path d="M315 248v1M315 249v1M315 251h.1M315 252v1M315 253v1M315 254v1M315 255v1M315 256v1M315 258h.1M315 259h.1M315 260v1M321 240v1"/>
<path d="M321 241v1M321 243h.1M321 244v1M321 245v1M321 246v1M321 247v1M321 248v1M321 249v1M321 251h.1M321 252v1M321 253v1M321 254v1"/>
<path d="M321 255v1M321 256v1M321 258h.1M321 259h.1M321 260v1M315 261v1M315 262v1M315 263v1M315 264v1M315 266h.1M315 267h.1M315 268v1"/>
<path d="M315 269v1M315 270v1M315 271v1M315 272v1M315 274h.1M315 275h.1M315 276v1M315 277v1M315 278v1M315 279v1M321 261v1M321 262v1"/>
<path d="M321 263v1M321 264v1M321 266h.1M321 267h.1M321 268v1M321 269v1M321 270v1M321 271v1M321 272v1M321 274h.1M321 275h.1M321 276v1"/>
<path d="M321 277v1M321 278v1M321 279v1M315 280v1M315 282h.1M315 283h.1M315 284v1M315 285v1M315 286v1M315 287v1M315 288v1M315 290h.1"/>
<path d="M315 291h.1M315 292v1M315 293v1M315 294v1M315 295v1M315 296v1M315 298h.1M315 299v1M315 300v1M321 280v1M321 282h.1M321 283h.1"/>
<path d="M321 284v1M321 285v1M321 286v1M321 287v1M321 288v1M321 290h.1M321 291h.1M321 292v1M321 293v1M321 294v1M321 295v1M321 296v1"/>
<path d="M321 298h.1M321 299v1M321 300v1M315 301v1M315 302v1M315 303v1M315 304v1M315 306h.1M315 307v1M315 308v1M315 309v1M315 310v1"/>
<path d="M321 301v1M321 302v1M321 303v1M321 304v1M321 306h.1M321 307v1M321 308v1M321 309v1M321 310v1"/>
</g>
<!-- layer: OSY -->
<path d="M318 161v161" fill="none" stroke="#000" stroke-width=".58"/>
<g font-size="16.8">
<text x="48" y="66">RECIEVED SITE CHANGES DATED ON 10/12/22</text>
<text x="616" y="66">MODIFIED DRAWING</text>
<text x="708" y="274">ADDED</text>
<text x="707" y="294">PORTION</text>
</g>
<g font-size="7.7">
<text x="529" y="502">TITLE:- STRUCTURE ASM</text>
<text x="730" y="502">NIHVA TECHNOLOGIES</text>
<text x="742" y="510">PVT. LTD. PUNE</text>
</g>
<g font-size="6.9">
<text x="584" y="536">10/12/22</text>
<text x="645" y="535">CLIENT - NIHVA TECHNOLOGIES PVT.LTD</text>
<text x="584" y="546">10/12/22</text>
<text x="645" y="545">LOCATION -</text>
<text x="584" y="556">10/12/22</text>
<text x="645" y="555">PRODUCT: FIX &amp; RETRACTABLE ROOF</text>
<text x="647" y="565">DWG NO:-NIHVA/22-23/MFG/0048</text>
<text x="781" y="565">REV- 0</text>
<text x="644" y="575">SCALE: NTS</text>
<text x="706" y="575">SCALE:--</text>
<text x="740" y="575">1:1</text>
<text x="756" y="575">SHEET: 01 OF 01</text>
</g>
<g font-size="6.8">
<text x="39" y="555">REV NO.</text>
<text x="172" y="556">DESCRIPTION</text>
<text x="311" y="555">Date</text>
<text x="363" y="554">Revised By</text>
</g>
<g font-size="5.8">
<text x="740" y="522">Email:- info@nihva.com</text>
<text x="743" y="516">Tel : 020 66304033</text>
<text x="556" y="526">NAME</text>
<text x="593" y="527">DATE</text>
<text x="622" y="526">SIGN</text>
<text x="733" y="527">Website:- www.nihva.com</text>
</g>
<g font-size="5.2">
<text x="527" y="535">DRAWN</text>
<text x="553" y="535">MAHESH S.</text>
<text x="526" y="544">CHECK</text>
<text x="553" y="545">MAHESH S.</text>
<text x="527" y="554">APPRD.</text>
<text x="554" y="554">VIJAY T.</text>
</g>
<text font-size="4.8" x="544" y="574">ALL DIMENSION ARE IN mm</text>
<text font-size="4.5" x="526" y="564">If any queries contact : design@nihva.com</text>
</svg>
